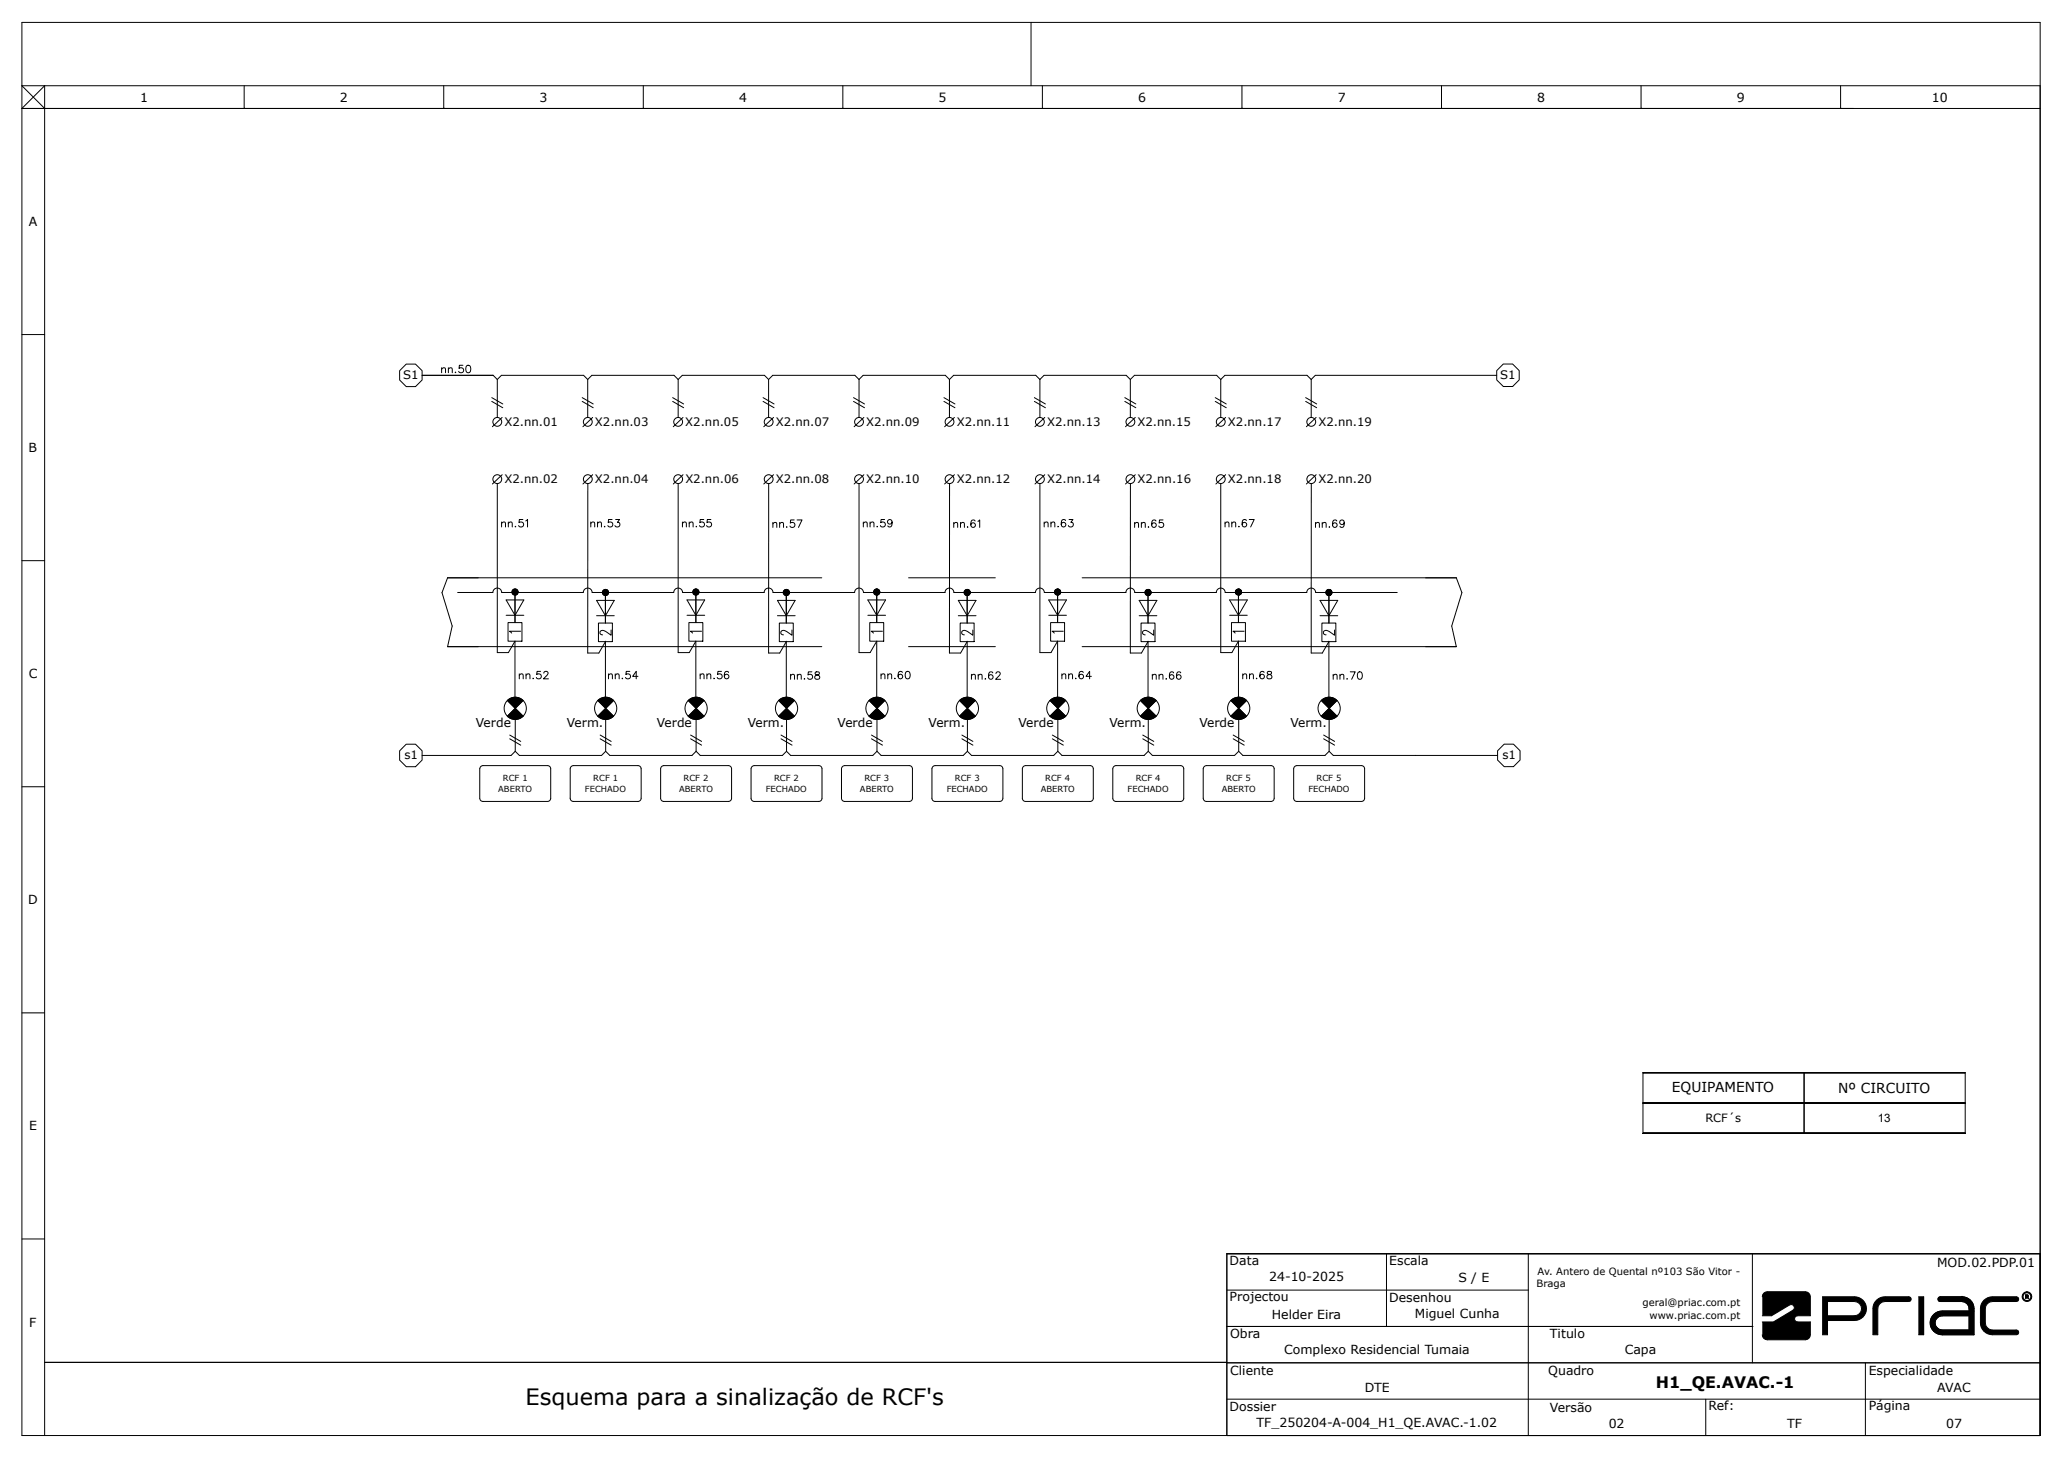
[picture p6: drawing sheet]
<svg xmlns="http://www.w3.org/2000/svg" width="297mm" height="210mm" viewBox="0 0 297 210" stroke-linecap="round" stroke-linejoin="round" font-family="sans-serif">
<g fill="none" stroke="#000" stroke-width=".14">
<path d="M6.4 15.6l-3.2-3.3h290.7v194.5h-290.7v-203.6h290.7v203.6h-117.2v-26.2h117.2M35.2 15.6h.1M35.2 12.3v3.3M63.9 15.6h.1M63.9 12.3v3.3M92.7 15.6h.1M92.7 12.3v3.3M121.4 15.6h.1M121.4 12.3v3.3M148.5 3.2v9.1M150.1 15.6h.1M150.1 12.3v3.3"/>
<path d="M178.9 15.6h.1M178.9 12.3v3.3M207.6 15.6h.1M207.6 12.3v3.3M236.4 15.6h.1M236.4 12.3v3.3M265.1 15.6h.1M265.1 12.3v3.3M293.9 15.6h-290.7l3.2-3.3v194.5M3.2 48.2h3.2M60.8 54.1h10.2l.6 .6M63.6 53.2l.3-.2h.2l.1 .7"/>
<path d="M63.6 53v.7M64.6 53.2l.2-.2h.3v.7M64.6 53v.7M65.6 53.6v.1l.1-.1M66.7 52.6h-.5l-.1 .5a.38 .38 0 0 1 .6 0 .38 .38 0 0 1-.1 .5 .38 .38 0 0 1-.5-.1M67.2 52.7a.35 .35 0 0 1 .6 .1v.3a.46 .46 0 0 1-.4 .6 .69 .69 0 0 1-.2-1zM70.8 57.8l1.6 .9M70.8 57.3l1.6 .9M71.6 54.7v5.4M71.6 54.7l.6-.6h11.9l.6 .6M83.9 57.8l1.5 .9M83.9 57.3l1.5 .9"/>
<path d="M84.7 54.7l.5-.6h11.9l.6 .6M84.7 54.7v5.4M96.9 57.8l1.6 .9M96.9 57.3l1.6 .9M97.7 54.7l.6-.6h11.8l.6 .6M97.7 54.7v5.4M109.9 57.8l1.6 .9M109.9 57.3l1.6 .9M110.7 54.7l.6-.6h11.8l.6 .6M110.7 54.7v5.4M122.9 57.8l1.6 .9M122.9 57.3l1.6 .9"/>
<path d="M123.7 54.7l.6-.6h11.9l.6 .6M123.7 54.7v5.4M136 57.8l1.5 .9M136 57.3l1.5 .9M136.8 54.7l.6-.6h11.8l.6 .6M136.8 54.7v5.4M149 57.8l1.6 .9M149 57.3l1.6 .9M149.8 54.7l.6-.6h11.8l.6 .6M149.8 54.7v5.4M162 57.8l1.6 .9M162 57.3l1.6 .9"/>
<path d="M162.8 54.7l.6-.6h11.8l.6 .6M162.8 54.7v5.4M175 57.8l1.6 .9M175 57.3l1.6 .9M175.8 54.7l.6-.6h11.9l.6 .6M175.8 54.7v5.4M188.1 57.8l1.5 .9M188.1 57.3l1.5 .9M188.9 54.7v5.4M215.6 54.1h-26.1l-.6 .6M71.6 69.6v24.4h1.6l1-1.6v8M72.2 75.4l.3-.2h.3v.7"/>
<path d="M72.2 75.2v.7M72.3 60.1l-1.4 1.4M72.3 68.4l-1.4 1.3M73.2 75.4l.3-.2h.2l.1 .7M73.2 75.2v.7M74.2 75.8v.1h.1M75.3 74.8h-.5v.5a.38 .38 0 0 1 .5 0 .38 .38 0 0 1 0 .5 .38 .38 0 0 1-.6-.1M75.7 75l.3-.2v1.1M84.7 69.6v24.5h1.6l.9-1.7M85.1 75.4l.2-.2h.3l.1 .7M85.1 75.2v.7M85.4 60.1l-1.4 1.4"/>
<path d="M85.4 68.4l-1.4 1.3M86.1 75.4l.2-.2h.3v.7M86.1 75.2v.7M87.1 75.8l-.1 .1h.1M88.2 74.8h-.5l-.1 .5a.38 .38 0 0 1 .6 0 .38 .38 0 0 1-.1 .5 .38 .38 0 0 1-.5-.1M88.7 74.8h.5l-.3 .4a.36 .36 0 0 1 .3 .6 .36 .36 0 0 1-.6-.1M97.7 69.6v24.4h1.6l.9-1.6v8M98.3 75.4l.3-.2h.2l.1 .7M98.3 75.2v.7M98.4 60.1l-1.4 1.4M98.4 68.4l-1.4 1.3M99.3 75.4l.2-.2h.3v.7"/>
<path d="M99.3 75.2v.7M100.3 75.8l-.1 .1h.1M101.4 74.8h-.5l-.1 .5a.38 .38 0 0 1 .6 0 .38 .38 0 0 1-.1 .5 .38 .38 0 0 1-.5-.1M102.4 74.8h-.5l-.1 .5a.38 .38 0 0 1 .6 0 .38 .38 0 0 1-.1 .5 .38 .38 0 0 1-.5-.1M110.7 69.6v24.5h1.6l1-1.7M111.3 75.5l.3-.3 .2 .1 .1 .7M111.3 75.2v.8M111.4 60.1l-1.4 1.4M111.4 68.4l-1.4 1.3M112.3 75.5l.3-.3 .2 .1 .1 .7M112.3 75.2v.8M113.3 75.9h.1"/>
<path d="M114.4 74.9h-.5l-.1 .5a.38 .38 0 0 1 .6-.1 .38 .38 0 0 1-.1 .6 .38 .38 0 0 1-.5-.1M114.8 74.9h.7l-.5 1.1M123.7 69.6v24.4h1.6l1-1.6v8M124.3 75.4l.3-.2h.3v.7M124.3 75.2v.7M124.4 60.1l-1.4 1.4M124.4 68.4l-1.4 1.3M125.3 75.4l.3-.2h.2l.1 .7M125.3 75.2v.7M126.3 75.8v.1h.1M127.4 74.8h-.5v.5a.38 .38 0 0 1 .5 0 .38 .38 0 0 1 0 .5 .38 .38 0 0 1-.6-.1M128.5 75.2a.33 .33 0 0 1-.5 .3 .33 .33 0 0 1-.1-.6 .33 .33 0 0 1 .5 .1l.1 .2a.51 .51 0 0 1-.4 .7l-.2-.2"/>
<path d="M136.8 69.6v24.5h1.6l.9-1.7M137.4 75.5l.2-.3 .3 .1v.7M137.4 75.2v.8M137.5 60.1l-1.4 1.4M137.5 68.4l-1.4 1.3M138.3 75.5l.3-.3 .3 .1v.7M138.3 75.2v.8M139.4 75.9h-.1h.1M140.4 75v-.1a.35 .35 0 0 0-.5 .2 .63 .63 0 0 0 .2 .9 .33 .33 0 0 0 .4-.3 .33 .33 0 0 0-.3-.4 .33 .33 0 0 0-.4 .3M140.9 75.1l.2-.2v1.1M149.8 69.6v24.4h1.6l.9-1.6v8M150.4 75.4l.3-.2h.2l.1 .7"/>
<path d="M150.4 75.2v.7M150.5 60.1l-1.4 1.4M150.5 68.4l-1.4 1.3M151.4 75.4l.2-.2h.3v.7M151.4 75.2v.7M152.4 75.8l-.1 .1h.1M153.5 75l-.1-.1a.35 .35 0 0 0-.5 .1 .63 .63 0 0 0 .3 .9 .33 .33 0 0 0 .3-.3 .33 .33 0 0 0-.3-.4 .33 .33 0 0 0-.3 .3M154 74.8h.5l-.3 .4a.36 .36 0 0 1 .3 .6 .36 .36 0 0 1-.6-.1M162.8 69.6v24.5h1.6l1-1.7M163.4 75.5l.3-.3 .2 .1 .1 .7M163.4 75.2v.8M163.5 60.1l-1.4 1.4"/>
<path d="M163.5 68.4l-1.4 1.3M164.4 75.5l.3-.3 .2 .1 .1 .7M164.4 75.2v.8M165.4 75.9h.1M166.5 75l-.1-.1a.35 .35 0 0 0-.5 .2 .63 .63 0 0 0 .3 .9 .33 .33 0 0 0 .3-.3 .33 .33 0 0 0-.3-.4 .33 .33 0 0 0-.3 .3M167.5 74.9h-.5v.5a.38 .38 0 0 1 .5-.1 .38 .38 0 0 1 0 .6 .38 .38 0 0 1-.6-.1M175.8 69.6v24.4h1.6l1-1.6v8M176.5 75.4l.2-.2h.3v.7M176.5 75.2v.7M176.5 60.1l-1.4 1.4M176.5 68.4l-1.4 1.3M177.4 75.4l.3-.2h.2l.1 .7"/>
<path d="M177.4 75.2v.7M178.4 75.8v.1h.1M179.5 75v-.1a.35 .35 0 0 0-.5 .1 .63 .63 0 0 0 .2 .9 .33 .33 0 0 0 .4-.3 .33 .33 0 0 0-.3-.4 .33 .33 0 0 0-.4 .3M179.9 74.8h.7l-.5 1.1M188.9 69.6v24.5h1.6l.9-1.7M189.5 75.5l.2-.3 .3 .1v.7M189.5 75.2v.8M189.6 60.1l-1.4 1.4M189.6 68.4l-1.4 1.3M190.4 75.5l.3-.3 .3 .1v.7M190.4 75.2v.8M191.5 75.9h-.1h.1"/>
<path d="M192.5 75v-.1a.35 .35 0 0 0-.5 .2 .63 .63 0 0 0 .2 .9 .33 .33 0 0 0 .4-.3 .33 .33 0 0 0-.3-.4 .33 .33 0 0 0-.4 .3M193.6 75.2a.33 .33 0 0 1-.4 .3 .33 .33 0 0 1-.2-.5 .33 .33 0 0 1 .6 0v.2a.51 .51 0 0 1-.4 .8l-.2-.2M3.2 80.8h3.2M65.9 85.3h5.1a.64 .64 0 0 1 .6-.6 .64 .64 0 0 1 .7 .6h11.7a.64 .64 0 0 1 .7-.6 .64 .64 0 0 1 .6 .6h11.7a.64 .64 0 0 1 .7-.6 .64 .64 0 0 1 .6 .6h11.8a.64 .64 0 0 1 .6-.6 .64 .64 0 0 1 .6 .6h11.8a.64 .64 0 0 1 .6-.6 .64 .64 0 0 1 .7 .6h11.7a.64 .64 0 0 1 .7-.6 .64 .64 0 0 1 .6 .6h11.7a.64 .64 0 0 1 .7-.6 .64 .64 0 0 1 .6 .6h11.8a.64 .64 0 0 1 .6-.6 .64 .64 0 0 1 .6 .6h11.8a.64 .64 0 0 1 .6-.6 .64 .64 0 0 1 .7 .6h11.7a.64 .64 0 0 1 .7-.6 .64 .64 0 0 1 .6 .6h11.7M72.9 86.4h2.6l-1.3 2.2zM72.9 88.6h2.6M73.2 89.7h2v2.7h-2zM73.7 85.3h.5l-.4 .1zM73.8 85.5l.4-.2-.3 .3zM73.8 85l.4 .3-.4-.2zM73.9 84.9l.1-.1 .2 .5zM74 84.8h.2v.5z"/>
<path d="M74.2 85.3v.4h-.2zM74.2 85.3l.1 .4h-.1zM74.2 85.3l.2 .3-.1 .1zM74.2 85.3l.3 .2-.1 .1zM74.2 85.3l.4 .1-.1 .1zM74.2 85.3h.4v.1zM74.2 85.3l.4-.2v.2zM74.2 85.3l.3-.3 .1 .1zM74.2 84.8h.1l-.1 .5zM74.2 85.3v4.4M74.3 84.8l.1 .1-.2 .4zM74.4 84.9l.1 .1-.3 .3z"/>
<path d="M74.8 97.3l.3-.2h.2l.1 .7M74.8 97.1v.7M75 90.9h-1.6l.3 .3M75.8 97.3l.2-.2h.3v.7M75.8 97.1v.7M76.8 97.7v.1v-.1M77.9 96.7h-.5l-.1 .5a.38 .38 0 0 1 .6 0 .38 .38 0 0 1-.1 .5 .38 .38 0 0 1-.5-.1M78.3 97l.2-.3 .3 .1 .1 .1-.1 .4-.5 .5h.7M85.9 86.5h2.6l-1.3 2.2zM85.9 88.7h2.6M86.2 89.7h2v2.7h-2zM86.8 85.3h.4l-.4 .2z"/>
<path d="M86.8 85.6l.4-.3-.3 .4zM86.8 85.1l.4 .2-.4-.1zM86.9 85l.2-.1 .1 .4zM87.1 84.9h.1v.4zM87.2 85.3v.5h-.1zM87.2 85.3l.1 .5h-.1zM87.2 85.3l.3 .4-.2 .1zM87.2 85.3l.4 .3-.1 .1zM87.2 85.3l.4 .2v.1zM87.2 85.3h.4v.2zM87.2 85.3l.4-.1v.1zM87.2 85.3l.4-.2v.1z"/>
<path d="M87.2 84.9h.1l-.1 .4zM87.2 85.3v4.4M87.2 92.4v8M87.3 84.9l.2 .1-.3 .3zM87.5 85l.1 .1-.4 .2zM87.6 97.3l.3-.2h.3v.7M87.6 97.1v.7M88 90.7v.8l-1-.6a.35 .35 0 0 0-.6 .1 .35 .35 0 0 0 .4 .4M88.6 97.3l.3-.2h.2l.1 .7M88.6 97.1v.7M89.6 97.7v.1l.1-.1M90.7 96.7h-.5v.5a.38 .38 0 0 1 .5 0 .38 .38 0 0 1 0 .5 .38 .38 0 0 1-.6-.1"/>
<path d="M91.9 97.4h-.8l.5-.7v1.1M99 88.6h2.5M99 86.4h2.5l-1.3 2.2zM99.2 89.7h2v2.7h-2zM99.8 85.3h.4l-.4 .1zM99.9 85.5l.3-.2-.2 .3zM99.9 85l.3 .3-.4-.2zM100 84.9l.1-.1 .1 .5zM100.1 84.8h.1v.5zM100.2 85.3v.4h-.1zM100.2 85.3l.2 .4h-.2zM100.2 85.3l.3 .3-.1 .1z"/>
<path d="M100.2 85.3l.4 .2-.1 .1zM100.2 85.3l.5 .1-.1 .1zM100.2 85.3h.5v.1zM100.2 85.3l.5-.2v.2zM100.2 85.3l.4-.3 .1 .1zM100.2 84.8h.2l-.2 .5zM100.2 85.3v4.4M100.4 84.8l.1 .1-.3 .4zM100.5 84.9l.1 .1-.4 .3zM100.8 97.3l.3-.2h.3v.7M100.8 97.1v.7M101 90.9h-1.6l.3 .3"/>
<path d="M101.8 97.3l.3-.2h.2l.1 .7M101.8 97.1v.7M102.8 97.7v.1l.1-.1M103.9 96.7h-.5v.5a.38 .38 0 0 1 .5 0 .38 .38 0 0 1 0 .5 .38 .38 0 0 1-.6-.1M104.9 96.9v-.1a.35 .35 0 0 0-.5 .1 .63 .63 0 0 0 .2 .9 .33 .33 0 0 0 .4-.3 .33 .33 0 0 0-.3-.4 .33 .33 0 0 0-.4 .3M112 86.5h2.5l-1.2 2.2zM112 88.7h2.5M112.2 89.7h2.1v2.7h-2.1zM112.8 85.3h.5l-.5 .2zM112.9 85.6l.4-.3-.3 .4zM112.9 85.1l.4 .2-.5-.1zM113 85l.1-.1 .2 .4z"/>
<path d="M113.1 84.9h.2v.4zM113.3 85.3v.5h-.2zM113.3 85.3l.1 .5h-.1zM113.3 85.3l.2 .4-.1 .1zM113.3 85.3l.3 .3-.1 .1zM113.3 85.3l.4 .2-.1 .1zM113.3 85.3h.4v.2zM113.3 85.3l.4-.1v.1zM113.3 85.3l.3-.2 .1 .1zM113.3 84.9h.1l-.1 .4zM113.3 85.3v4.4M113.3 92.4v8"/>
<path d="M113.4 84.9l.1 .1-.2 .3zM113.5 85l.1 .1-.3 .2zM113.9 97.3l.2-.2 .3 .1v.6M113.9 97.1v.7M114.1 90.7v.8l-1-.6a.35 .35 0 0 0-.6 .1 .35 .35 0 0 0 .3 .4M114.8 97.3l.3-.2 .3 .1v.6M114.8 97.1v.7M115.9 97.7v.1M116.9 96.8h-.5v.4a.38 .38 0 0 1 .6 0 .38 .38 0 0 1-.1 .6 .38 .38 0 0 1-.6-.2M117.5 96.8v.3l.3 .1a.31 .31 0 0 1 .3 .3 .31 .31 0 0 1-.3 .3h-.3l-.1-.2a.53 .53 0 0 1 .6-.5v-.2a.4 .4 0 0 0-.5-.1zM118.4 83.2h-53.9l-.8 2.2 1.4 4.8-.6 2.9h53.9M125 88.6h2.6"/>
<path d="M125 86.4h2.6l-1.3 2.2zM125.3 89.7h2v2.7h-2zM125.8 85.3h.5l-.4 .1zM125.9 85.5l.4-.2-.3 .3zM125.9 85l.4 .3-.4-.2zM126 84.9l.1-.1 .2 .5zM126.1 84.8h.2v.5zM126.3 85.3v.4h-.2zM126.3 85.3l.1 .4h-.1zM126.3 85.3l.2 .3-.1 .1zM126.3 85.3l.3 .2-.1 .1zM126.3 85.3l.4 .1-.1 .1z"/>
<path d="M126.3 85.3h.4v.1zM126.3 85.3l.4-.2v.2zM126.3 85.3l.3-.3 .1 .1zM126.3 84.8h.1l-.1 .5zM126.3 85.3v4.4M126.4 84.8l.1 .1-.2 .4zM126.5 84.9l.1 .1-.3 .3zM126.9 97.3l.3-.2h.2l.1 .7M126.9 97.1v.7M127.1 90.9h-1.6l.3 .3M127.9 97.3l.2-.2h.3v.7M127.9 97.1v.7"/>
<path d="M128.9 97.7v.1v-.1M130 96.9l-.1-.1a.35 .35 0 0 0-.5 .1 .63 .63 0 0 0 .3 .9 .33 .33 0 0 0 .3-.3 .33 .33 0 0 0-.3-.4 .33 .33 0 0 0-.3 .3M130.5 96.8a.35 .35 0 0 1 .5 .1l.1 .3a.46 .46 0 0 1-.4 .6 .69 .69 0 0 1-.2-1zM130.9 83.2h12.5M130.9 93.1h12.5M138 86.5h2.6l-1.3 2.2zM138 88.7h2.6M138.3 89.7h2v2.7h-2zM138.9 85.3h.4l-.4 .2zM138.9 85.6l.4-.3-.3 .4zM138.9 85.1l.4 .2-.4-.1zM139 85l.2-.1 .1 .4z"/>
<path d="M139.2 84.9h.1v.4zM139.3 85.3v.5h-.1zM139.3 85.3l.1 .5h-.1zM139.3 85.3l.3 .4-.2 .1zM139.3 85.3l.4 .3-.1 .1zM139.3 85.3l.4 .2v.1zM139.3 85.3h.5l-.1 .2zM139.3 85.3l.4-.1 .1 .1zM139.3 85.3l.4-.2v.1zM139.3 84.9h.1l-.1 .4zM139.3 85.3v4.4M139.3 92.4v8"/>
<path d="M139.4 84.9l.2 .1-.3 .3zM139.6 85l.1 .1-.4 .2zM139.9 97.3l.3-.2 .2 .1 .1 .6M139.9 97.1v.7M140.1 90.7v.8l-1-.6a.35 .35 0 0 0-.6 .1 .35 .35 0 0 0 .4 .4M140.9 97.3l.3-.2 .2 .1 .1 .6M140.9 97.1v.7M141.9 97.7v.1h.1M143 96.9l-.1-.1a.35 .35 0 0 0-.5 .2 .63 .63 0 0 0 .3 .8 .33 .33 0 0 0 .3-.3 .33 .33 0 0 0-.3-.3 .33 .33 0 0 0-.3 .3M143.5 97l.2-.2h.2l.2 .2-.2 .3-.5 .5h.7M151.1 88.6h2.5M151.1 86.4h2.5l-1.3 2.2z"/>
<path d="M151.3 89.7h2v2.7h-2zM151.9 85.3h.4l-.4 .1zM152 85.5l.3-.2-.2 .3zM152 85l.3 .3-.4-.2zM152.1 84.9l.1-.1 .1 .5zM152.2 84.8h.1v.5zM152.3 85.3v.4h-.1zM152.3 85.3l.2 .4h-.2zM152.3 85.3l.3 .3-.1 .1zM152.3 85.3l.4 .2-.1 .1zM152.3 85.3l.5 .1-.1 .1zM152.3 85.3h.5v.1z"/>
<path d="M152.3 85.3l.5-.2v.2zM152.3 85.3l.4-.3 .1 .1zM152.3 84.8h.2l-.2 .5zM152.3 85.3v4.4M152.5 84.8l.1 .1-.3 .4zM152.6 84.9l.1 .1-.4 .3zM152.9 97.3l.3-.2h.3v.7M152.9 97.1v.7M153.1 90.9h-1.6l.3 .3M153.9 97.3l.3-.2h.2l.1 .7M153.9 97.1v.7M154.9 97.7h.1"/>
<path d="M155.9 83.2h53.9l.8 2.2-1.5 4.8 .7 2.9h-53.9M156 96.9v-.1a.35 .35 0 0 0-.5 .1 .63 .63 0 0 0 .2 .9 .33 .33 0 0 0 .4-.3 .33 .33 0 0 0-.3-.4 .33 .33 0 0 0-.4 .3M157.2 97.4h-.8l.5-.7v1.1M164.1 86.5h2.5l-1.2 2.2zM164.1 88.7h2.5M164.4 89.7h2v2.7h-2zM164.9 85.3h.5l-.5 .2zM165 85.6l.4-.3-.3 .4zM165 85.1l.4 .2-.5-.1zM165.1 85l.1-.1 .2 .4zM165.2 84.9h.2v.4zM165.4 85.3v.5h-.2z"/>
<path d="M165.4 85.3l.1 .5h-.1zM165.4 85.3l.2 .4-.1 .1zM165.4 85.3l.3 .3-.1 .1zM165.4 85.3l.4 .2-.1 .1zM165.4 85.3h.4v.2zM165.4 85.3l.4-.1v.1zM165.4 85.3l.3-.2 .1 .1zM165.4 84.9h.1l-.1 .4zM165.4 85.3v4.4M165.4 92.4v8M165.5 84.9l.1 .1-.2 .3zM165.6 85l.1 .1-.3 .2z"/>
<path d="M166 97.3l.2-.2 .3 .1v.6M166 97.1v.7M166.2 90.7v.8l-1-.6a.35 .35 0 0 0-.6 .1 .35 .35 0 0 0 .4 .4M166.9 97.3l.3-.2 .3 .1v.6M166.9 97.1v.7M168 97.7v.1M169 96.9v-.1a.35 .35 0 0 0-.5 .2 .63 .63 0 0 0 .2 .8 .33 .33 0 0 0 .4-.3 .33 .33 0 0 0-.3-.3 .33 .33 0 0 0-.4 .3M170.1 96.9l-.1-.1a.35 .35 0 0 0-.5 .2 .63 .63 0 0 0 .3 .8 .33 .33 0 0 0 .3-.3 .33 .33 0 0 0-.3-.3 .33 .33 0 0 0-.3 .3M177.1 88.6h2.6M177.1 86.4h2.6l-1.3 2.2zM177.4 89.7h2v2.7h-2zM177.9 85.3h.5l-.4 .1z"/>
<path d="M178 85.5l.4-.2-.3 .3zM178 85l.4 .3-.4-.2zM178.1 84.9l.1-.1 .2 .5zM178.2 84.8h.2v.5zM178.4 85.3v.4h-.2zM178.4 85.3l.1 .4h-.1zM178.4 85.3l.2 .3-.1 .1zM178.4 85.3l.3 .2-.1 .1zM178.4 85.3l.4 .1-.1 .1zM178.4 85.3h.4v.1zM178.4 85.3l.4-.2v.2zM178.4 85.3l.3-.3 .1 .1z"/>
<path d="M178.4 84.8h.1l-.1 .5zM178.4 85.3v4.4M178.5 84.8l.1 .1-.2 .4zM178.6 84.9l.1 .1-.3 .3zM179 97.3l.3-.2h.2l.1 .7M179 97.1v.7M179.2 90.9h-1.6l.3 .3M180 97.3l.2-.2h.3v.7M180 97.1v.7M181 97.7h-.1h.1M182.1 96.9l-.1-.1a.35 .35 0 0 0-.5 .1 .63 .63 0 0 0 .3 .9 .33 .33 0 0 0 .3-.3 .33 .33 0 0 0-.3-.4 .33 .33 0 0 0-.3 .3M182.6 96.8v.3l.3 .1a.31 .31 0 0 1 .3 .2 .31 .31 0 0 1-.3 .4l-.3-.1-.1-.1a.53 .53 0 0 1 .6-.5v-.2a.4 .4 0 0 0-.5-.1z"/>
<path d="M190.1 86.5h2.6l-1.3 2.2zM190.1 88.7h2.6M190.4 89.7h2v2.7h-2zM191 85.3h.4l-.4 .2zM191 85.6l.4-.3-.3 .4zM191 85.1l.4 .2-.4-.1zM191.1 85l.2-.1 .1 .4zM191.3 84.9h.1v.4zM191.4 85.3v.5h-.1zM191.4 85.3l.1 .5h-.1zM191.4 85.3l.3 .4-.2 .1zM191.4 85.3l.4 .3-.1 .1z"/>
<path d="M191.4 85.3l.4 .2v.1zM191.4 85.3h.5l-.1 .2zM191.4 85.3l.4-.1 .1 .1zM191.4 85.3l.4-.2v.1zM191.4 84.9h.1l-.1 .4zM191.4 85.3v4.4M191.4 92.4v8M191.5 84.9l.2 .1-.3 .3zM191.7 85l.1 .1-.4 .2zM192 97.3l.3-.2 .2 .1 .1 .6M192 97.1v.7M192.2 90.7v.8l-1-.6a.35 .35 0 0 0-.6 .1 .35 .35 0 0 0 .4 .4"/>
<path d="M193 97.3l.3-.2 .2 .1 .1 .6M193 97.1v.7M194 97.7v.1h.1M194.5 96.8h.7l-.5 1M195.7 96.8a.35 .35 0 0 1 .5 .2v.2a.46 .46 0 0 1-.4 .6 .69 .69 0 0 1-.1-1zM3.2 113.3h3.2M69.2 110.5l.4-.2h9.5l.2 .4v4.5l-.4 .2h-9.6l-.2-.4zM73.1 100.9l2.2 2.3a1.6 1.6 0 0 1-2.2 0l2.2-2.3a1.6 1.6 0 0 0-2.2 0zM73.4 106.4l1.6 .9M73.4 105.9l1.6 .9M74.2 108.2l-.6 .6h-12.8M74.2 108.2l.6 .6h11.8l.6-.6"/>
<path d="M74.2 103.6v4.6M82.2 110.5l.4-.2h9.5l.2 .4v4.5l-.4 .2h-9.5l-.3-.4zM86.1 100.9l2.3 2.3a1.6 1.6 0 0 1-2.3 0l2.3-2.3a1.6 1.6 0 0 0-2.3 0zM86.4 106.4l1.6 .9M86.4 105.9l1.6 .9M87.2 108.2l.6 .6h11.9l.6-.6M87.2 103.6v4.6M95.2 110.5l.4-.2h9.5l.3 .4-.1 4.5-.4 .2h-9.5l-.2-.4zM99.1 100.9l2.3 2.3a1.6 1.6 0 0 1-2.3 0l2.3-2.3a1.6 1.6 0 0 0-2.3 0zM99.5 106.4l1.6 .9M99.5 105.9l1.6 .9M100.3 108.2l.6 .6h11.8l.6-.6"/>
<path d="M100.3 103.6v4.6M108.4 110.3h9.8l.2 .4-.1 4.5-.4 .2h-9.5l-.2-.4v-4.3zM112.2 100.9a1.6 1.6 0 0 1 2.2 0l-2.2 2.3a1.6 1.6 0 0 0 2.2 0zM112.5 106.4l1.6 .9M112.5 105.9l1.6 .9M113.3 108.2l.6 .6h11.8l.6-.6M113.3 103.6v4.6M121.4 110.3h9.8l.2 .4v4.5l-.4 .2h-9.6l-.2-.4v-4.3zM125.2 100.9a1.6 1.6 0 0 1 2.2 0l-2.2 2.3a1.6 1.6 0 0 0 2.2 0zM125.5 106.4l1.6 .9M125.5 105.9l1.6 .9M126.3 108.2l.6 .6h11.8l.6-.6"/>
<path d="M126.3 103.6v4.6M134.5 110.3h9.7l.2 .4v4.5l-.4 .2h-9.5l-.3-.4v-4.3zM138.2 100.9l2.3 2.3a1.6 1.6 0 0 1-2.3 0l2.3-2.3a1.6 1.6 0 0 0-2.3 0zM138.5 106.4l1.6 .9M138.5 105.9l1.6 .9M139.3 108.2l.6 .6h11.9l.6-.6M139.3 103.6v4.6M147.5 110.3h9.7l.3 .4-.1 4.5-.4 .2h-9.5l-.2-.4v-4.3zM151.2 100.9a1.6 1.6 0 0 1 2.3 0l-2.3 2.3a1.6 1.6 0 0 0 2.3 0zM151.6 106.4l1.6 .9M151.6 105.9l1.6 .9M152.4 108.2l.6 .6h11.8l.6-.6"/>
<path d="M152.4 103.6v4.6M160.5 110.3h9.8l.2 .4-.1 4.5-.4 .2h-9.5l-.2-.4v-4.3zM164.3 100.9a1.6 1.6 0 0 1 2.2 0l-2.2 2.3a1.6 1.6 0 0 0 2.2 0zM164.6 106.4l1.6 .9M164.6 105.9l1.6 .9M165.4 108.2l.6 .6h11.8l.6-.6M165.4 103.6v4.6M173.5 110.3h9.8l.2 .4v4.5l-.4 .2h-9.6l-.2-.4v-4.3zM177.3 100.9l2.2 2.3a1.6 1.6 0 0 1-2.2 0l2.2-2.3a1.6 1.6 0 0 0-2.2 0zM177.6 106.4l1.6 .9M177.6 105.9l1.6 .9M178.4 108.2l.6 .6h11.8l.6-.6"/>
<path d="M178.4 103.6v4.6M186.4 110.5l.4-.2h9.5l.3 .4-.1 4.5-.4 .2h-9.5l-.3-.4zM190.3 100.9a1.6 1.6 0 0 1 2.3 0l-2.3 2.3a1.6 1.6 0 0 0 2.3 0zM190.6 106.4l1.6 .9M190.6 105.9l1.6 .9M191.4 108.2l.6 .6h23.7M191.4 103.6v4.6M3.2 145.9h3.2M236.6 154.5h46.5M236.6 158.9h46.5M236.6 154.5h46.5v4.4h-46.5zM236.6 158.9h46.5v4.3h-46.5z"/>
<path d="M259.9 154.5v8.7M3.2 178.5h3.2M236.6 163.2h46.5M6.4 196.2h170.3M176.7 196.3h117.2M176.7 191.1h75.8M176.7 185.8h43.4M199.7 180.6v10.5M220.1 180.6v26.2M252.4 180.6v15.7M253.8 186.8a.9 .9 0 0 1 1.3-.7h4.9a.73 .73 0 0 1 .7 .7M253.8 190.4h1.6"/>
<path d="M257.7 188l-.4 .2a8.4 8.4 0 0 1-2.3 1.3h-1.2M257.7 188a.46 .46 0 0 1 .7 .2 .46 .46 0 0 1-.3 .6l-2.6 1.6M260.5 186.3h.1M260.7 186.8v2.7a5.1 5.1 0 0 0-2.1 .1 .5 .5 0 0 0 0 .7 .5 .5 0 0 0 .6 .1h1.5v1.6a.89 .89 0 0 1-.3 .8 .89 .89 0 0 1-.9 .2h-4.9a.73 .73 0 0 1-.8-.7M267 187.5h-3.8v2M267 190.2h-3.8v2h-.7v-5.4h3.1a4.6 4.6 0 0 1 2.5 .3 1.71 1.71 0 0 1 .7 1.9 1.71 1.71 0 0 1-1.7 1.2M267.1 187.5a1.05 1.05 0 0 1 1 1.2 1.05 1.05 0 0 1-1.4 .8h-3.4M268.7 196.3v10.5M270.5 188.5v3.7h-.7M271.5 186.8a1.84 1.84 0 0 0-1.7 2.3v3.1M271.6 186.8h3.2a.36 .36 0 0 1 .5 .2 .36 .36 0 0 1-.4 .5M274.9 187.5h-2.8a1.21 1.21 0 0 0-1.6 1"/>
<path d="M276.4 186.8h.7v5.4h-.7zM279.5 186.8a.35 .35 0 0 0-.4 .4 .35 .35 0 0 0 .5 .3h2.9M279.5 186.8h2.6a1.83 1.83 0 0 1 2.2 2M279.8 188.8a1.74 1.74 0 0 0-1.8 2 1.74 1.74 0 0 0 2.2 1.4h4.1v-3.3M282.6 186.8h.1M282.6 187.5a1.21 1.21 0 0 1 1 1.3h-3.8M283.6 189.5h-3.5a1.05 1.05 0 0 0-1.4 .8 1.05 1.05 0 0 0 1.1 1.3M283.6 189.5v2.1h-3.8M287 186.8a1.76 1.76 0 0 0-1.7 2v1.4a1.85 1.85 0 0 0 2.2 2h2.9M287 191.6h3.3a.36 .36 0 0 1 .4 .2 .36 .36 0 0 1-.3 .4M287 186.8h3.3a.36 .36 0 0 1 .4 .2 .36 .36 0 0 1-.3 .5M290.4 187.5h-2.9a1.2 1.2 0 0 0-1.5 1.3v1.4a1.1 1.1 0 0 0 1 1.4"/>
<path d="M291.7 186.5h.4l.1 .2-.1 .1 .1 .2-.4-.1v.1h-.1zM176.7 201.5h117.2M245.7 201.5v5.3"/>
<circle cx="59.2" cy="54.1" r="1.75"/>
<circle cx="217.2" cy="54.1" r="1.75"/>
<circle cx="71.6" cy="60.8" r=".64"/>
<circle cx="71.6" cy="69" r=".64"/>
<circle cx="84.7" cy="60.8" r=".64"/>
<circle cx="84.7" cy="69" r=".64"/>
<circle cx="97.7" cy="60.8" r=".64"/>
<circle cx="97.7" cy="69" r=".64"/>
<circle cx="110.7" cy="60.8" r=".64"/>
<circle cx="110.7" cy="69" r=".64"/>
<circle cx="123.7" cy="60.8" r=".64"/>
<circle cx="123.7" cy="69" r=".64"/>
<circle cx="136.8" cy="60.8" r=".64"/>
<circle cx="136.8" cy="69" r=".64"/>
<circle cx="149.8" cy="60.8" r=".64"/>
<circle cx="149.8" cy="69" r=".64"/>
<circle cx="162.8" cy="60.8" r=".64"/>
<circle cx="162.8" cy="69" r=".64"/>
<circle cx="175.8" cy="60.8" r=".64"/>
<circle cx="175.8" cy="69" r=".64"/>
<circle cx="188.9" cy="60.8" r=".64"/>
<circle cx="188.9" cy="69" r=".64"/>
<circle cx="59.2" cy="108.8" r="1.75"/>
<circle cx="74.2" cy="102" r="1.6"/>
<circle cx="87.2" cy="102" r="1.6"/>
<circle cx="100.3" cy="102" r="1.6"/>
<circle cx="113.3" cy="102" r="1.6"/>
<circle cx="126.3" cy="102" r="1.6"/>
<circle cx="139.3" cy="102" r="1.6"/>
<circle cx="152.4" cy="102" r="1.6"/>
<circle cx="165.4" cy="102" r="1.6"/>
<circle cx="178.4" cy="102" r="1.6"/>
<circle cx="191.4" cy="102" r="1.6"/>
<circle cx="217.3" cy="108.8" r="1.75"/>
<circle cx="291.9" cy="186.6" r=".12"/>
<circle cx="292" cy="186.8" r=".56"/>
<circle cx="292" cy="186.8" r=".7"/>
</g>
<g fill="#000">
<path d="M73.7 85.3h.5l-.4 .1zM73.8 85.4l.4-.1-.4 .2zM73.8 85.5l.4-.2-.3 .3zM74.2 85.3l-.2 .4-.1-.1zM74.2 85.3v.4h-.2zM74 84.8h.2v.5zM73.9 84.9l.1-.1 .2 .5zM73.8 85l.1-.1 .3 .4zM73.8 85l.4 .3-.4-.2zM73.8 85.1l.4 .2h-.5zM74.2 85.3l.1 .4h-.1zM74.2 84.8h.1l-.1 .5z"/>
<path d="M74.2 85.3l.2 .3-.1 .1zM74.3 84.8l.1 .1-.2 .4zM74.2 85.3l.3 .2-.1 .1zM74.4 84.9l.1 .1-.3 .3zM74.2 85.3l.4 .1-.1 .1zM74.2 85.3l.3-.3 .1 .1zM74.2 85.3h.4v.1zM74.2 85.3l.4-.2v.2zM86.8 85.3h.4l-.4 .2zM86.8 85.5l.4-.2-.4 .3zM86.8 85.6l.4-.3-.3 .4zM87.2 85.3l-.1 .5-.2-.1z"/>
<path d="M87.2 85.3v.5h-.1zM87.1 84.9h.1v.4zM86.9 85l.2-.1 .1 .4zM86.8 85.1l.1-.1 .3 .3zM86.8 85.1l.4 .2-.4-.1zM86.8 85.2l.4 .1h-.4zM87.2 85.3l.1 .5h-.1zM87.2 84.9h.1l-.1 .4zM87.2 85.3l.3 .4-.2 .1zM87.3 84.9l.2 .1-.3 .3zM87.2 85.3l.4 .3-.1 .1zM87.5 85l.1 .1-.4 .2z"/>
<path d="M87.2 85.3l.4 .2v.1zM87.2 85.3l.4-.2v.1zM87.2 85.3h.4v.2zM87.2 85.3l.4-.1v.1zM99.8 85.3h.4l-.4 .1zM99.8 85.4l.4-.1-.3 .2zM99.9 85.5l.3-.2-.2 .3zM100.2 85.3l-.1 .4-.1-.1zM100.2 85.3v.4h-.1zM100.1 84.8h.1v.5zM100 84.9l.1-.1 .1 .5zM99.9 85l.1-.1 .2 .4z"/>
<path d="M99.9 85l.3 .3-.4-.2zM99.8 85.1l.4 .2h-.4zM100.2 85.3l.2 .4h-.2zM100.2 84.8h.2l-.2 .5zM100.2 85.3l.3 .3-.1 .1zM100.4 84.8l.1 .1-.3 .4zM100.2 85.3l.4 .2-.1 .1zM100.5 84.9l.1 .1-.4 .3zM100.2 85.3l.5 .1-.1 .1zM100.2 85.3l.4-.3 .1 .1zM100.2 85.3h.5v.1zM100.2 85.3l.5-.2v.2z"/>
<path d="M112.8 85.3h.5l-.5 .2zM112.8 85.5l.5-.2-.4 .3zM112.9 85.6l.4-.3-.3 .4zM113.3 85.3l-.2 .5-.1-.1zM113.3 85.3v.5h-.2zM113.1 84.9h.2v.4zM113 85l.1-.1 .2 .4zM112.9 85.1l.1-.1 .3 .3zM112.9 85.1l.4 .2-.5-.1zM112.8 85.2l.5 .1h-.5zM113.3 85.3l.1 .5h-.1zM113.3 84.9h.1l-.1 .4z"/>
<path d="M113.3 85.3l.2 .4-.1 .1zM113.4 84.9l.1 .1-.2 .3zM113.3 85.3l.3 .3-.1 .1zM113.5 85l.1 .1-.3 .2zM113.3 85.3l.4 .2-.1 .1zM113.3 85.3l.3-.2 .1 .1zM113.3 85.3h.4v.2zM113.3 85.3l.4-.1v.1zM125.8 85.3h.5l-.4 .1zM125.9 85.4l.4-.1-.4 .2zM125.9 85.5l.4-.2-.3 .3zM126.3 85.3l-.2 .4-.1-.1z"/>
<path d="M126.3 85.3v.4h-.2zM126.1 84.8h.2v.5zM126 84.9l.1-.1 .2 .5zM125.9 85l.1-.1 .3 .4zM125.9 85l.4 .3-.4-.2zM125.9 85.1l.4 .2h-.5zM126.3 85.3l.1 .4h-.1zM126.3 84.8h.1l-.1 .5zM126.3 85.3l.2 .3-.1 .1zM126.4 84.8l.1 .1-.2 .4zM126.3 85.3l.3 .2-.1 .1zM126.5 84.9l.1 .1-.3 .3z"/>
<path d="M126.3 85.3l.4 .1-.1 .1zM126.3 85.3l.3-.3 .1 .1zM126.3 85.3h.4v.1zM126.3 85.3l.4-.2v.2zM138.9 85.3h.4l-.4 .2zM138.9 85.5l.4-.2-.4 .3zM138.9 85.6l.4-.3-.3 .4zM139.3 85.3l-.1 .5-.2-.1zM139.3 85.3v.5h-.1zM139.2 84.9h.1v.4zM139 85l.2-.1 .1 .4zM138.9 85.1l.1-.1 .3 .3z"/>
<path d="M138.9 85.1l.4 .2-.4-.1zM138.9 85.2l.4 .1h-.4zM139.3 85.3l.1 .5h-.1zM139.3 84.9h.1l-.1 .4zM139.3 85.3l.3 .4-.2 .1zM139.4 84.9l.2 .1-.3 .3zM139.3 85.3l.4 .3-.1 .1zM139.6 85l.1 .1-.4 .2zM139.3 85.3l.4 .2v.1zM139.3 85.3l.4-.2v.1zM139.3 85.3h.5l-.1 .2zM139.3 85.3l.4-.1 .1 .1z"/>
<path d="M151.9 85.3h.4l-.4 .1zM151.9 85.4l.4-.1-.3 .2zM152 85.5l.3-.2-.2 .3zM152.3 85.3l-.1 .4-.1-.1zM152.3 85.3v.4h-.1zM152.2 84.8h.1v.5zM152.1 84.9l.1-.1 .1 .5zM152 85l.1-.1 .2 .4zM152 85l.3 .3-.4-.2zM151.9 85.1l.4 .2h-.4zM152.3 85.3l.2 .4h-.2zM152.3 84.8h.2l-.2 .5z"/>
<path d="M152.3 85.3l.3 .3-.1 .1zM152.5 84.8l.1 .1-.3 .4zM152.3 85.3l.4 .2-.1 .1zM152.6 84.9l.1 .1-.4 .3zM152.3 85.3l.5 .1-.1 .1zM152.3 85.3l.4-.3 .1 .1zM152.3 85.3h.5v.1zM152.3 85.3l.5-.2v.2zM164.9 85.3h.5l-.5 .2zM164.9 85.5l.5-.2-.4 .3zM165 85.6l.4-.3-.3 .4zM165.4 85.3l-.2 .5-.1-.1z"/>
<path d="M165.4 85.3v.5h-.2zM165.2 84.9h.2v.4zM165.1 85l.1-.1 .2 .4zM165 85.1l.1-.1 .3 .3zM165 85.1l.4 .2-.5-.1zM164.9 85.2l.5 .1h-.5zM165.4 85.3l.1 .5h-.1zM165.4 84.9h.1l-.1 .4zM165.4 85.3l.2 .4-.1 .1zM165.5 84.9l.1 .1-.2 .3zM165.4 85.3l.3 .3-.1 .1zM165.6 85l.1 .1-.3 .2z"/>
<path d="M165.4 85.3l.4 .2-.1 .1zM165.4 85.3l.3-.2 .1 .1zM165.4 85.3h.4v.2zM165.4 85.3l.4-.1v.1zM177.9 85.3h.5l-.4 .1zM178 85.4l.4-.1-.4 .2zM178 85.5l.4-.2-.3 .3zM178.4 85.3l-.2 .4-.1-.1zM178.4 85.3v.4h-.2zM178.2 84.8h.2v.5zM178.1 84.9l.1-.1 .2 .5zM178 85l.1-.1 .3 .4z"/>
<path d="M178 85l.4 .3-.4-.2zM178 85.1l.4 .2h-.5zM178.4 85.3l.1 .4h-.1zM178.4 84.8h.1l-.1 .5zM178.4 85.3l.2 .3-.1 .1zM178.5 84.8l.1 .1-.2 .4zM178.4 85.3l.3 .2-.1 .1zM178.6 84.9l.1 .1-.3 .3zM178.4 85.3l.4 .1-.1 .1zM178.4 85.3l.3-.3 .1 .1zM178.4 85.3h.4v.1zM178.4 85.3l.4-.2v.2z"/>
<path d="M191 85.3h.4l-.4 .2zM191 85.5l.4-.2-.4 .3zM191 85.6l.4-.3-.3 .4zM191.4 85.3l-.1 .5-.2-.1zM191.4 85.3v.5h-.1zM191.3 84.9h.1v.4zM191.1 85l.2-.1 .1 .4zM191 85.1l.1-.1 .3 .3zM191 85.1l.4 .2-.4-.1zM191 85.2l.4 .1h-.4zM191.4 85.3l.1 .5h-.1zM191.4 84.9h.1l-.1 .4z"/>
<path d="M191.4 85.3l.3 .4-.2 .1zM191.5 84.9l.2 .1-.3 .3zM191.4 85.3l.4 .3-.1 .1zM191.7 85l.1 .1-.4 .2zM191.4 85.3l.4 .2v.1zM191.4 85.3l.4-.2v.1zM191.4 85.3h.5l-.1 .2zM191.4 85.3l.4-.1 .1 .1z"/>
</g>
<g fill="#000">
<path d="M73.1 100.9l1.1 1.1 1.1-1.1a1.6 1.6 0 0 0-2.2 0zM74.2 102l-1.1 1.2a1.6 1.6 0 0 0 2.2 0z" fill-rule="evenodd"/>
<path d="M86.1 100.9l1.1 1.1 1.2-1.1a1.6 1.6 0 0 0-2.3 0zM87.2 102l-1.1 1.2a1.6 1.6 0 0 0 2.3 0z" fill-rule="evenodd"/>
<path d="M99.1 100.9l1.2 1.1 1.1-1.1a1.6 1.6 0 0 0-2.3 0zM100.3 102l-1.2 1.2a1.6 1.6 0 0 0 2.3 0z" fill-rule="evenodd"/>
<path d="M112.2 100.9l1.1 1.1 1.1-1.1a1.6 1.6 0 0 0-2.2 0zM113.3 102l-1.1 1.2a1.6 1.6 0 0 0 2.2 0z" fill-rule="evenodd"/>
<path d="M125.2 100.9l1.1 1.1 1.1-1.1a1.6 1.6 0 0 0-2.2 0zM126.3 102l-1.1 1.2a1.6 1.6 0 0 0 2.2 0z" fill-rule="evenodd"/>
<path d="M138.2 100.9l1.1 1.1 1.2-1.1a1.6 1.6 0 0 0-2.3 0zM139.3 102l-1.1 1.2a1.6 1.6 0 0 0 2.3 0z" fill-rule="evenodd"/>
<path d="M151.2 100.9l1.2 1.1 1.1-1.1a1.6 1.6 0 0 0-2.3 0zM152.4 102l-1.2 1.2a1.6 1.6 0 0 0 2.3 0z" fill-rule="evenodd"/>
<path d="M164.3 100.9l1.1 1.1 1.1-1.1a1.6 1.6 0 0 0-2.2 0zM165.4 102l-1.1 1.2a1.6 1.6 0 0 0 2.2 0z" fill-rule="evenodd"/>
<path d="M177.3 100.9l1.1 1.1 1.1-1.1a1.6 1.6 0 0 0-2.2 0zM178.4 102l-1.1 1.2a1.6 1.6 0 0 0 2.2 0z" fill-rule="evenodd"/>
<path d="M190.3 100.9l1.1 1.1 1.2-1.1a1.6 1.6 0 0 0-2.3 0zM191.4 102l-1.1 1.2a1.6 1.6 0 0 0 2.3 0z" fill-rule="evenodd"/>
<path d="M254.1 186.3l.4-.2h5.1a.91 .91 0 0 1 .9 .2 .91 .91 0 0 1 .2 .9v2.3h-1.5a.49 .49 0 0 0-.7 .5 .49 .49 0 0 0 .7 .4h1.5v1.7a.82 .82 0 0 1-1.1 .9h-4.8a.86 .86 0 0 1-1-1.2v-1.4h1.6l2.8-1.6a.48 .48 0 0 0 .1-.8 .48 .48 0 0 0-.8 .1l-2.3 1.4h-1.1a.18 .18 0 0 1-.3 0 .18 .18 0 0 1 0-.2v-2.6z" fill-rule="evenodd"/>
<path d="M262.5 186.8v5.4h.7v-1.8a.19 .19 0 0 1 0-.2 .19 .19 0 0 1 .3 0h3.6a1.74 1.74 0 0 0 1.7-2 1.74 1.74 0 0 0-2.2-1.4zM263.2 187.5h3.3a1.29 1.29 0 0 1 1.6 .8 1.17 1.17 0 0 1-1.5 1.2h-3.1a.21 .21 0 0 1-.3 0 .21 .21 0 0 1 0-.3z" fill-rule="evenodd"/>
<path d="M270.2 187.3a3.1 3.1 0 0 0-.4 2.3v2.6h.7v-3.7a1.19 1.19 0 0 1 1.6-1h2.5a.4 .4 0 0 0 .5-.1 .4 .4 0 0 0 0-.6h-3.4a1.87 1.87 0 0 0-1.5 .5zM285.7 187.3a2.76 2.76 0 0 0-.4 2v1.2a1.89 1.89 0 0 0 2.3 1.7h2.7a.37 .37 0 0 0 .5-.4 .37 .37 0 0 0-.6-.2h-3.1a1.2 1.2 0 0 1-1.1-1.6v-1.5a1.2 1.2 0 0 1 1.5-1h2.8a.37 .37 0 0 0 .5-.5 .37 .37 0 0 0-.6-.2h-3.1a1.75 1.75 0 0 0-1.4 .5zM291.3 186.8a.7 .7 0 0 0 1.4 0 .7 .7 0 0 0-1.4 0zM291.4 186.8a.56 .56 0 0 1 1.1 0 .56 .56 0 0 1-1.1 0zM279.2 186.9a.41 .41 0 0 0 .1 .5 .41 .41 0 0 0 .5 .1h2.6a1.1 1.1 0 0 1 1.2 1.3h-3.7a1.74 1.74 0 0 0-1.9 1.9 1.74 1.74 0 0 0 2.2 1.5h3.9a.19 .19 0 0 0 .2 0 .19 .19 0 0 0 0-.2v-3.5a1.9 1.9 0 0 0-2.4-1.7h-2.4zM279 189.9a2.45 2.45 0 0 1 1.9-.4h2.4a.21 .21 0 0 1 .3 0 .21 .21 0 0 1 0 .3v1.5a.21 .21 0 0 1 0 .2 .21 .21 0 0 1-.3 .1h-3.5a1.02 1.02 0 0 1-1-.6 1.02 1.02 0 0 1 .2-1.1z" fill-rule="evenodd"/>
<path d="M276.4 186.8h.7v5.4h-.7z" fill-rule="evenodd"/>
<path d="M291.7 186.5v.5h.1a.12 .12 0 0 1 .2-.1 .12 .12 0 0 1 .1 .1h.1l-.1-.1a.28 .28 0 0 0 0-.4 .28 .28 0 0 0-.4 0zM291.8 186.7a.15 .15 0 0 1 .3 0 .15 .15 0 0 1-.3 0z" fill-rule="evenodd"/>
</g>
<text font-size="3.2" x="75.7" y="202.4">Esquema para a sinalização de RCF's</text>
<text font-size="2.3" x="238.5" y="199.9">H1_QE.AVAC.-1</text>
<g font-size="2">
<text x="240.8" y="157.2">EQUIPAMENTO</text>
<text x="264.8" y="157.4">Nº CIRCUITO</text>
</g>
<g font-size="1.8">
<text x="20.2" y="14.6">1</text>
<text x="49" y="14.7">2</text>
<text x="77.7" y="14.6">3</text>
<text x="106.5" y="14.6">4</text>
<text x="135.2" y="14.6">5</text>
<text x="163.9" y="14.6">6</text>
<text x="192.7" y="14.6">7</text>
<text x="221.4" y="14.6">8</text>
<text x="250.2" y="14.6">9</text>
<text x="278.3" y="14.6">10</text>
<text x="4.2" y="32.6">A</text>
<text x="4.1" y="65.1">B</text>
<text x="4.1" y="97.7">C</text>
<text x="68.5" y="104.8">Verde</text>
<text x="81.6" y="104.7">Verm.</text>
<text x="94.6" y="104.8">Verde</text>
<text x="107.7" y="104.7">Verm.</text>
<text x="120.6" y="104.8">Verde</text>
<text x="133.8" y="104.7">Verm.</text>
<text x="146.7" y="104.8">Verde</text>
<text x="159.8" y="104.7">Verm.</text>
<text x="172.7" y="104.8">Verde</text>
<text x="185.9" y="104.7">Verm.</text>
<text x="4.1" y="130.3">D</text>
<text x="4.2" y="162.8">E</text>
<text x="177.1" y="182.2">Data</text>
<text x="182.8" y="184.5">24-10-2025</text>
<text x="200.1" y="182.3">Escala</text>
<text x="210.1" y="184.6">S / E</text>
<text x="279" y="182.4">MOD.02.PDP.01</text>
<text x="4.2" y="191.1">F</text>
<text x="177.1" y="187.5">Projectou</text>
<text x="183.2" y="190">Helder Eira</text>
<text x="200.1" y="187.5">Desenhou</text>
<text x="203.8" y="189.8">Miguel Cunha</text>
<text x="177.2" y="192.7">Obra</text>
<text x="177.2" y="198">Cliente</text>
<text x="185" y="195.1">Complexo Residencial Tumaia</text>
<text x="223" y="198">Quadro</text>
<text x="223.2" y="192.7">Titulo</text>
<text x="234" y="195">Capa</text>
<text x="269.2" y="198">Especialidade</text>
<text x="177.1" y="203.2">Dossier</text>
<text x="196.6" y="200.5">DTE</text>
<text x="223.2" y="203.4">Versão</text>
<text x="246.1" y="203.1">Ref:</text>
<text x="269.2" y="203">Página</text>
<text x="279" y="200.5">AVAC</text>
<text x="181" y="205.5">TF_250204-A-004_H1_QE.AVAC.-1.02</text>
<text x="231.7" y="205.7">02</text>
<text x="257.4" y="205.7">TF</text>
<text x="280.3" y="205.7">07</text>
</g>
<g font-size="1.7">
<text x="58.1" y="54.6">S1</text>
<text x="216.1" y="54.6">S1</text>
<text x="72.7" y="61.3">X2.nn.01</text>
<text x="85.7" y="61.3">X2.nn.03</text>
<text x="98.7" y="61.3">X2.nn.05</text>
<text x="111.7" y="61.3">X2.nn.07</text>
<text x="124.8" y="61.3">X2.nn.09</text>
<text x="137.8" y="61.3">X2.nn.11</text>
<text x="150.8" y="61.3">X2.nn.13</text>
<text x="163.8" y="61.3">X2.nn.15</text>
<text x="176.9" y="61.3">X2.nn.17</text>
<text x="189.9" y="61.3">X2.nn.19</text>
<text x="72.7" y="69.5">X2.nn.02</text>
<text x="85.7" y="69.5">X2.nn.04</text>
<text x="98.7" y="69.5">X2.nn.06</text>
<text x="111.7" y="69.5">X2.nn.08</text>
<text x="124.8" y="69.5">X2.nn.10</text>
<text x="137.8" y="69.6">X2.nn.12</text>
<text x="150.8" y="69.6">X2.nn.14</text>
<text x="163.9" y="69.5">X2.nn.16</text>
<text x="176.9" y="69.5">X2.nn.18</text>
<text x="189.9" y="69.5">X2.nn.20</text>
<text x="58.3" y="109.4">s1</text>
<text x="216.4" y="109.4">s1</text>
<text x="270.5" y="161.6">13</text>
</g>
<text font-size="1.6" x="245.6" y="161.7">RCF´s</text>
<g font-size="1.4">
<text x="221.3" y="185.4">Braga</text>
<text x="221.4" y="183.6">Av. Antero de Quental nº103 São Vitor -</text>
<text x="236.6" y="188.2">geral@priac.com.pt</text>
<text x="237.6" y="189.9">www.priac.com.pt</text>
</g>
<g font-size="1.2">
<text x="72.4" y="112.6">RCF 1</text>
<text x="85.5" y="112.6">RCF 1</text>
<text x="98.5" y="112.6">RCF 2</text>
<text x="111.5" y="112.6">RCF 2</text>
<text x="124.5" y="112.6">RCF 3</text>
<text x="137.5" y="112.6">RCF 3</text>
<text x="150.6" y="112.6">RCF 4</text>
<text x="163.6" y="112.6">RCF 4</text>
<text x="176.6" y="112.6">RCF 5</text>
<text x="189.6" y="112.6">RCF 5</text>
<text x="71.8" y="114">ABERTO</text>
<text x="84.3" y="114">FECHADO</text>
<text x="97.8" y="114">ABERTO</text>
<text x="110.3" y="114">FECHADO</text>
<text x="123.9" y="114">ABERTO</text>
<text x="136.4" y="114">FECHADO</text>
<text x="149.9" y="114">ABERTO</text>
<text x="162.4" y="114">FECHADO</text>
<text x="176" y="114">ABERTO</text>
<text x="188.5" y="114">FECHADO</text>
</g>
</svg>
